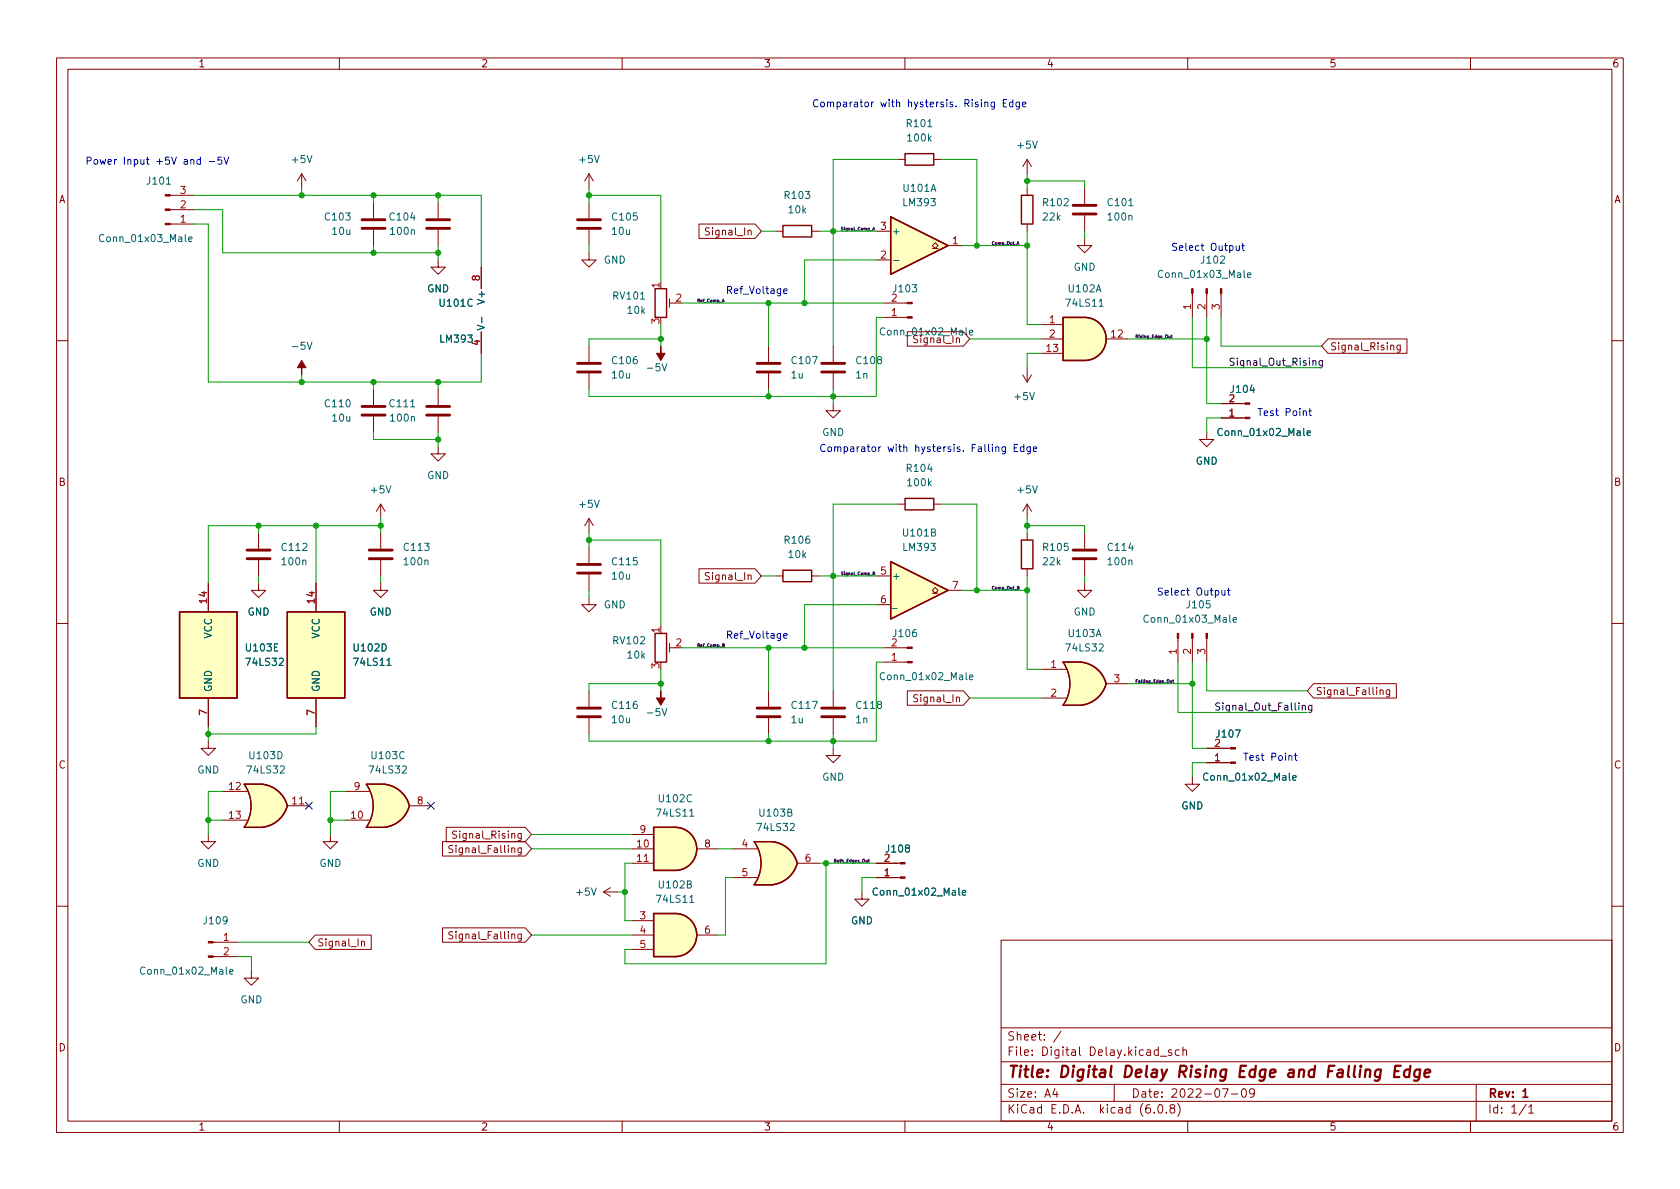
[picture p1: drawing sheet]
<svg xmlns="http://www.w3.org/2000/svg" width="297mm" height="210mm" viewBox="0 0 297 210" stroke-linecap="round" stroke-linejoin="round" font-family="sans-serif">
<g fill="none" stroke="#840000" stroke-width=".18">
<path d="M10 10.2h277v190.1h-277zM12 12.2h273v186.1h-273zM60 10.2v2M110 10.2v2M160 10.2v2M210 10.2v2M260 10.2v2M30.1 34.5h4.2M30.1 37.1h4.2M30.1 39.6h4.2M53.3 30.7l.8 1.3M53.3 30.7v2.6"/>
<path d="M53.3 30.7l-.7 1.3M66 35.8v2.8M77.5 35.8v2.8M104.1 30.7v2.6M104.1 35.8v2.8M104.1 30.7l-.7 1.3M104.1 30.7l.8 1.3M123.6 39.6h9.9l1.1 1.3-1.1 1.3h-9.9zM158.7 28.2h1.3M165.1 28.2h1.3M181.6 28.2v2.5M181.6 33.3v1.2"/>
<path d="M181.6 39.6v1.3M181.6 28.2l-.8 1.3M181.6 28.2l.8 1.3M191.8 33.3v2.8M191.8 38.1v2.8M66 40.6v2.8M77.5 46v1.2h-1.3l1.3 1.3 1.2-1.3h-1.2M77.5 40.6v2.8M85.1 47.2v3.8M85.1 58.7v3.8M104.1 44.7v1.3h1.3l-1.3 1.2-1.2-1.2h1.2M104.1 40.6v2.8"/>
<path d="M118.4 53.6h1M118.4 52.8v1.6M125.4 40.3h-.4l-.2 .1v.4l.5 .2 .1 .3-.2 .3-.5-.1M137.2 40.9h1.2M143.5 40.9h1.3M154.9 46h2.6M154.9 40.9h2.6M156.2 53.6h4.2M156.2 56.1h4.2M160.4 58.7h9.9l1.1 1.2-1.1 1.3h-9.9zM162.3 59.4l-.5-.1-.2 .2v.3l.5 .3 .2 .3-.3 .2-.5-.1M164.8 43.9h.6l-.6-.5 .6-.5 .5 .5-.5 .5h.5"/>
<path d="M167.6 43.4h2.6M184.1 57.4h3.9M184.1 59.9h3.9M191.8 42.2v1.2h1.2l-1.2 1.3-1.3-1.3h1.3M195.6 59.9h3.8M210.8 51.9v4.2M213.4 51.9v4.2M215.9 51.9v4.2M234.8 59.9h14v2.6h-14l-1.1-1.3zM10 60.2h2M66 68.8v2.8M66 73.7v2.7"/>
<path d="M77.5 79v1.3h-1.3l1.3 1.2 1.2-1.2h-1.2M77.5 68.8v2.8M77.5 73.7v2.7M104.1 61.2v2.8M104.1 66v2.8M135.9 61.2v2.8M135.9 66v2.8M147.3 71.4v1.2h1.3l-1.3 1.3-1.3-1.3h1.3M147.3 61.2v2.8M147.3 66v2.8M180.8 66.3l.8 1.3M181.6 65v2.6"/>
<path d="M182.4 66.3l-.8 1.3M184.1 62.5h3.9M213.4 76.4v1.3h1.2l-1.2 1.3-1.3-1.3h1.3M215.9 71.4h4.2M215.9 73.9h4.2M247.6 61v1.1l-.3 .2-.3-.1M247.6 61.1l-.4-.1-.2 .3 .1 .5h.5M285 60.2h2M45.7 94.2v2.8M45.7 99.1v2.7M67.3 89.1l-.8 1.3M67.3 89.1v2.6"/>
<path d="M67.3 94.2v2.8M67.3 99.1v2.7M67.3 89.1l.8 1.3M104.1 91.7v2.5M104.1 96.8v2.8M104.1 91.7l-.7 1.3M104.1 91.7l.8 1.3M158.7 89.1h1.3M165.1 89.1h1.3M181.6 89.1v2.6M181.6 94.2v1.3M181.6 89.1l-.8 1.3"/>
<path d="M181.6 89.1l.8 1.3M191.8 94.2v2.8M191.8 99.1v2.7M10 110.2h2M36.8 103.1v5.1M45.7 103.1v1.3h1.3l-1.3 1.3-1.3-1.3h1.3M55.9 103.1v5.1M67.3 103.1v1.3h1.3l-1.3 1.3-1.3-1.3h1.3M104.1 105.7v1.2h1.3l-1.3 1.3-1.2-1.3h1.2M104.1 101.6v2.8M118.4 114.5h1M118.4 113.8v1.5"/>
<path d="M123.6 100.6h9.9l1.1 1.2-1.1 1.3h-9.9zM125.4 101.3l-.4-.1-.2 .2v.3l.5 .3 .1 .3-.2 .2h-.5M137.2 101.8h1.2M143.5 101.8h1.3M154.9 101.8h2.6M154.9 106.9h2.6M156.2 114.5h4.2M156.2 117.1h4.2M164.8 104.9h.6l-.6-.5 .6-.5 .5 .5-.5 .5h.5M167.6 104.4h2.6M181.6 100.6v1.2M184.1 118.4h4.4"/>
<path d="M191.1 117.1h-3.1a6.6 6.6 0 0 1 0 7.6h3.1M191.8 103.1v1.3h1.2l-1.2 1.3-1.3-1.3h1.3M208.3 112.9v4.2M210.8 112.9v4.2M213.4 112.9v4.2M285 110.2h2M36.8 131.1v1.2h1.3l-1.3 1.3-1.2-1.3h1.2M36.8 123.4v5.1M39.4 139.9h4.3M46.4 138.7h-3.2a6.6 6.6 0 0 1 0 7.6h3.2M55.9 123.4v5.1M61 139.9h4.3"/>
<path d="M67.9 138.7h-3.1a6.6 6.6 0 0 1 0 7.6h3.1M104.1 122.2v2.8M104.1 127v2.8M135.9 122.2v2.8M135.9 127v2.8M147.3 132.3v1.3h1.3l-1.3 1.3-1.3-1.3h1.3M147.3 122.2v2.8M147.3 127v2.8M160.4 122.2h9.9l1.1 1.2-1.1 1.3h-9.9zM162.3 122.9l-.5-.1-.2 .2v.3l.5 .3 .2 .3-.3 .2-.5-.1M184.1 123.4h4.4M195.6 120.9h3.8"/>
<path d="M210.8 137.4v1.3h1.3l-1.3 1.2-1.3-1.2h1.3M213.4 132.3h4.2M213.4 134.9h4.2M232.3 120.9h14.6v2.5h-14.6l-1.2-1.2zM244 122.1l.2-.1h.3l.1 .8M245.7 122v1l-.2 .3-.3-.1M245.7 122h-.4l-.2 .2 .1 .6h.5M36.8 147.6v1.2h1.3l-1.3 1.3-1.2-1.3h1.2M39.4 145h4.3M50.8 142.5h3.8M58.4 147.6v1.2h1.3l-1.3 1.3-1.3-1.3h1.3M61 145h4.3"/>
<path d="M72.4 142.5h3.8M78.2 148.8h14.7l1.1 1.3-1.1 1.3h-14.7zM78.9 146.3h14l1.1 1.3-1.1 1.2h-14zM80.1 149.6l-.5-.1-.2 .1v.4l.6 .2 .1 .3-.3 .3-.4-.1M80.7 147h-.4l-.3 .2 .1 .3 .6 .2v.4l-.2 .1h-.5M106.7 157.7l1.2 .8M106.7 157.7h2.5M107.9 157l-1.2 .7M111.8 150.1h3.8M111.8 152.6h3.8M111.8 147.6h3.8M123.2 150.1h3.8"/>
<path d="M129.5 150.1h4.4M129.5 155.2h4.4M136.5 148.8h-3.2a6.6 6.6 0 0 1 0 7.7h3.2M141 152.6h3.8M152.4 157.7v1.3h1.3l-1.3 1.3-1.3-1.3h1.3M154.9 152.6h4.3M154.9 155.2h4.3M10 160.2h2M37.7 169.2h4.2M37.7 166.6h4.2M44.4 171.7v1.3h1.3l-1.3 1.2-1.2-1.2h1.2M55.7 165.3h9.9v2.6h-9.9l-1.1-1.3z"/>
<path d="M63.9 166.6l.2-.2 .3 .1 .1 .8M78.2 164.1h14.7l1.1 1.2-1.1 1.3h-14.7zM80.1 164.8l-.5-.1-.2 .2v.3l.6 .3 .1 .3-.3 .2h-.4M111.8 162.8h3.8M111.8 165.3h3.8M111.8 167.9h3.8M123.2 165.3h3.8M177 166.3h108v32h-108zM285 160.2h2M60 198.3v2M110 198.3v2M160 198.3v2"/>
<path d="M177 194.8h108M177 191.8h108M177 187.8h108M177 181.8h108M186.5 192.5l-.4 1h1M186.9 193v1M187.6 182.4l-1.3 1.9M197 191.8v3M204.1 196.7v.1M204.8 185.7l-.4-.1-.3 .3v.4l.1 .3h.6M204.8 185.1v1.5M204.9 195.4l.2-.1a.81 .81 0 0 1 .6 .7 .81 .81 0 0 1-.3 .8h-.2a.81 .81 0 0 1-.6-.6 .81 .81 0 0 1 .3-.8z"/>
<path d="M205.1 186.8h1.2M206.2 196.7v.1M207.1 196l-.2-.3v-.2l.2-.2 .5 .1 .1 .2-.1 .2-.6 .2-.1 .3v.4l.2 .1h.5l.1-.3-.1-.4-.2-.1M207.1 185.7l-.3-.1-.2 .2v.3l.5 .1v.4h-.5M208.2 195.1a1.72 1.72 0 0 1 0 2.3M208.5 185.7l-.4-.1-.3 .3v.4l.1 .3h.6M209.1 185.8l.3-.2 .3 .1 .1 .9M209.1 185.1v1.5M210 198.3v2M216.1 192.5h1l-.6 1.5M217.7 193.5h1.2M219.7 192.6l.2-.1a.81 .81 0 0 1 .5 .7 .81 .81 0 0 1-.3 .8h-.1a.81 .81 0 0 1-.6-.6 .81 .81 0 0 1 .3-.8z"/>
<path d="M221.8 193.2l-.3 .3-.4-.1-.2-.2 .2-.6 .4-.1 .2 .2a.99 .99 0 0 1-.3 1.3h-.3M260 198.3v2M261 191.8v6.5M269.9 195.3l-1.3 1.9M270.3 195.8l.4-.5v1.5M270.3 196.8h.9"/>
</g>
<path d="M269.3 193l.4-.5v1.5M269.3 194h.8" fill="none" stroke="#840000" stroke-width=".3"/>
<path d="M244.1 189.2a.66 .66 0 0 0-.9 .3l-.1 .6 .1 .3 .2 .1 .6-.1M244.2 189.1l-.2 1.6a.6 .6 0 0 1-.9 .3M246.6 189.4h.7M247.7 188.5h-1l-.2 2h.9M249.3 189.2a.66 .66 0 0 0-1 .3l-.1 .6 .2 .3 .2 .1 .5-.1M249.4 188.5l-.3 2M251.1 189.2a.66 .66 0 0 0-1 .3l-.1 .6 .2 .3 .2 .1 .6-.1M251.1 189.1l-.2 1.6a.6 .6 0 0 1-.9 .3M251.9 189.8l1-.2-.1-.4-.2-.1-.6 .1-.2 1 .3 .3 .6-.1" fill="none" stroke="#840000" stroke-width=".4"/>
<g fill="#840000" stroke="#840000" stroke-width=".18">
<path d="M217.6 132.2h.8v.3h-.8z"/>
<path d="M217.6 134.7h.8v.3h-.8z"/>
<path d="M160.4 114.4h.9v.3h-.9z"/>
<path d="M160.4 117h.9v.2h-.9z"/>
<path d="M116.8 122.2v1.2h.8l-.8 1.3-.7-1.3h.7z"/>
<path d="M213.2 112h.3v.9h-.3z"/>
<path d="M210.7 112h.2v.9h-.2z"/>
<path d="M208.2 112h.2v.9h-.2z"/>
<path d="M220.1 71.2h.9v.3h-.9z"/>
<path d="M220.1 73.8h.9v.2h-.9z"/>
<path d="M160.4 53.5h.9v.2h-.9z"/>
<path d="M160.4 56h.9v.3h-.9z"/>
<path d="M36.8 169h.9v.3h-.9z"/>
<path d="M36.8 166.5h.9v.2h-.9z"/>
<path d="M215.8 51h.2v.9h-.2z"/>
<path d="M213.2 51h.3v.9h-.3z"/>
<path d="M210.7 51h.2v.9h-.2z"/>
<path d="M159.2 152.5h.8v.3h-.8z"/>
<path d="M159.2 155.1h.8v.2h-.8z"/>
<path d="M116.8 61.2v1.3h.8l-.8 1.2-.7-1.2h.7z"/>
<path d="M29.2 34.4h.9v.3h-.9z"/>
<path d="M29.2 37h.9v.2h-.9z"/>
<path d="M29.2 39.5h.9v.2h-.9z"/>
<path d="M53.3 63.7l.8 1.3h-.8v1.3v-1.3h-.7z"/>
</g>
<g fill="none" stroke="#006464" stroke-width=".18">
<path d="M33.4 42.3l.6-.1-.1-.3h-.4l-.1 .2v.6h.5M85.2 56.1v1M158 46.1h1M171.4 58.8l.6-.1v-.2l-.4-.1-.2 .2 .1 .6h.5M194.3 54.2h.8M220.6 48.7l.6-.2-.1-.2-.3-.1-.2 .2v.6h.5M231.1 76.6l.6-.1v-.3h-.4l-.2 .2 .1 .6h.5M68.4 117.7h.7M171.4 119.8l.6-.1v-.3h-.4l-.2 .1 .1 .6h.5M218 109.6l.6-.1v-.2l-.4-.1-.2 .2 .1 .6h.5M228.6 137.6l.6-.2-.1-.2-.3-.1-.2 .2v.6h.5M122 144.3h.7"/>
<path d="M122 159.6h.7M170.1 157.9l.7-.1-.1-.3h-.4l-.2 .1 .1 .6h.5M40.6 171.8l.6-.1v-.2l-.4-.1-.2 .2 .1 .6h.5"/>
</g>
<g fill="none" stroke="#840000" stroke-width=".51">
<path d="M64 38.9h4.1M75.4 38.9h4.1M102.1 38.9h4.1M189.7 37.8h4.1M189.7 36.3h4.1M64 40.4h4.1M75.4 40.4h4.1M102.1 40.4h4.1M64 73.4h4.1M64 71.9h4.1M75.4 73.4h4.1M75.4 71.9h4.1"/>
<path d="M102.1 65.8h4.1M102.1 64.3h4.1M133.9 65.8h4M133.9 64.3h4M145.3 65.8h4.1M145.3 64.3h4.1M43.7 98.8h4.1M43.7 97.3h4.1M65.3 98.8h4M65.3 97.3h4M102.1 99.8h4.1M189.7 98.8h4.1"/>
<path d="M189.7 97.3h4.1M102.1 101.3h4.1M102.1 126.7h4.1M102.1 125.2h4.1M133.9 126.7h4M133.9 125.2h4M145.3 126.7h4.1M145.3 125.2h4.1"/>
</g>
<g fill="#ffffc2" stroke="#ffffc2" stroke-width=".18">
<path d="M157.5 38.3l10.1 5.1-10.1 5.1z"/>
<path d="M191.8 56.1a3.8 3.8 0 0 1 3.8 3.8 3.8 3.8 0 0 1-3.8 3.8z"/>
<path d="M188 56.1h3.8v7.6h-3.8z"/>
<path d="M157.5 99.3l10.1 5.1-10.1 5.1z"/>
<path d="M119.4 146.3a3.8 3.8 0 0 1 3.8 3.8 3.8 3.8 0 0 1-3.8 3.8z"/>
<path d="M115.6 146.3h3.8v7.6h-3.8z"/>
<path d="M45.8 141.1l5 1.4a5.2 5.2 0 0 1-4.4 3.8z"/>
<path d="M43.2 146.3h3.2z"/>
<path d="M43.2 138.7h3.2z"/>
<path d="M43.2 138.7h3.2v7.6h-3.2a6.7 6.7 0 0 0 0-7.6z"/>
<path d="M46.4 138.7a5.1 5.1 0 0 1 4.4 3.8l-5 1.3z"/>
<path d="M50.8 108.2h10.2v15.2h-10.2z"/>
<path d="M31.7 108.2h10.2v15.2h-10.2z"/>
<path d="M190.6 119.5l5 1.4a5.2 5.2 0 0 1-4.4 3.8z"/>
<path d="M188 124.7h3.1z"/>
<path d="M188 117.1h3.1z"/>
<path d="M188 117.1h3.1v7.6h-3.1a6.7 6.7 0 0 0 0-7.6z"/>
<path d="M191.2 117.1a5.1 5.1 0 0 1 4.4 3.8l-5 1.3z"/>
<path d="M119.4 161.5a3.8 3.8 0 0 1 3.8 3.8 3.8 3.8 0 0 1-3.8 3.9z"/>
<path d="M115.6 161.5h3.8v7.7h-3.8z"/>
<path d="M136 151.3l5 1.4a5.2 5.2 0 0 1-4.5 3.8z"/>
<path d="M133.3 156.5h3.2z"/>
<path d="M133.3 148.8h3.2z"/>
<path d="M133.3 148.8h3.2v7.7h-3.2a6.7 6.7 0 0 0 0-7.7z"/>
<path d="M136.6 148.8a5.1 5.1 0 0 1 4.4 3.8l-5 1.4z"/>
<path d="M67.4 141.1l5 1.4a5.2 5.2 0 0 1-4.4 3.8z"/>
<path d="M64.8 146.3h3.1z"/>
<path d="M64.8 138.7h3.1z"/>
<path d="M64.8 138.7h3.1v7.6h-3.1a6.7 6.7 0 0 0 0-7.6z"/>
<path d="M68 138.7a5.1 5.1 0 0 1 4.4 3.8l-5 1.3z"/>
</g>
<g fill="none" stroke="#840000" stroke-width=".25">
<path d="M138.4 39.9h5.1v2h-5.1zM157.5 38.3l10.1 5.1-10.1 5.1zM160 27.2h5.1v2h-5.1zM180.6 34.5h2v5.1h-2zM115.8 51h2.1v5.1h-2.1zM191.8 56.1h-3.8v7.6h3.8M191.8 56.1a3.8 3.8 0 0 1 3.8 3.8 3.8 3.8 0 0 1-3.8 3.8M157.5 99.3l10.1 5.1-10.1 5.1zM160 88.1h5.1v2.1h-5.1zM180.6 95.5h2v5.1h-2zM31.7 108.2h10.2v15.2h-10.2zM50.8 108.2h10.2v15.2h-10.2z"/>
<path d="M115.8 112h2.1v5.1h-2.1zM138.4 100.8h5.1v2.1h-5.1zM191.1 117.1h-3.1a6.6 6.6 0 0 1 0 7.6h3.1M191.2 117.1a5.1 5.1 0 0 1 4.4 3.8 5.2 5.2 0 0 1-4.4 3.8M43.2 138.7h3.2a5.1 5.1 0 0 1 4.4 3.8 5.2 5.2 0 0 1-4.4 3.8h-3.2a6.6 6.6 0 0 0 0-7.6zM67.9 138.7h-3.1a6.6 6.6 0 0 1 0 7.6h3.1M68 138.7a5.1 5.1 0 0 1 4.4 3.8 5.2 5.2 0 0 1-4.4 3.8M115.6 146.3h3.8a3.8 3.8 0 0 1 3.8 3.8 3.8 3.8 0 0 1-3.8 3.8h-3.8zM133.3 148.8h3.3a5.1 5.1 0 0 1 4.4 3.9 5.2 5.2 0 0 1-4.5 3.8h-3.1a6.6 6.6 0 0 0-.1-7.7zM115.6 161.5h3.8a3.8 3.8 0 0 1 3.8 3.8 3.8 3.8 0 0 1-3.8 3.9h-3.8z"/>
</g>
<g fill="none" stroke="#0f0f0f" stroke-width=".18">
<path d="M127.7 53.4l.2-.5 .1 .5M127.7 53.3h.3M154.3 40.7l.2-.5 .2 .5M154.3 40.6h.3M179.8 43.3l.2-.6 .2 .6M179.9 43.1h.2M206.7 59.4v.3h.2M206.9 59.4v.4M207.1 59.4h.2M207.1 59.2v.5l.2 .1M232.1 63.9l.2-.1h.3l.1 .8M233.8 63.8v1l-.2 .2h-.3"/>
<path d="M233.8 63.8h-.3l-.3 .2 .1 .5h.5M127.8 114.1h.2v-.2l-.2-.1v.6h.2l.1-.2-.2-.1M154.4 101.4h.2v-.2l-.2-.1v.6h.2l.1-.2-.1-.1M179.9 103.9h.2v-.2h-.2v.5h.2l.1-.2-.1-.1M206.9 120.4l.1 .3h.2M207.2 120.4v.3M207.3 120.4h.3M207.4 120.2v.4l.2 .1M230.2 124.8l.2-.1 .3 .1 .1 .8M230.2 124.7v.9M231.9 124.7v1.1l-.2 .2-.3-.1M231.9 124.8l-.3-.1-.3 .3 .2 .5h.4"/>
<path d="M153.1 152.1v.3h.2M153.3 152.1v.4M153.5 152.1h.2M153.6 151.9v.5l.1 .1"/>
</g>
<g fill="none" stroke="#0000c2" stroke-width=".18">
<path d="M175.8 18v1.1l-.2 .2h-.3M175.8 18.1l-.3-.1-.3 .3 .1 .5h.5M177.4 18.2h.4M178 17.6h-.6v1.3h.6M179.1 18.1l-.4-.1-.2 .3 .1 .5h.5M179.1 17.6v1.3M180.2 18v1.1l-.2 .2h-.3M180.2 18.1l-.3-.1-.3 .3 .2 .5h.4M180.8 18.5l.6-.2-.1-.2-.3-.1-.2 .2v.6h.5M15.4 28.4h.6l.1-.2v-.3l-.7-.1v1.2M16.7 28.3l.3-.1 .3 .2v.4l-.3 .2h-.3l-.1-.2zM17.7 28.2l.2 .8 .3-.6 .2 .6 .3-.8"/>
<path d="M19.1 28.6l.6-.1-.1-.2-.3-.1-.2 .2 .1 .6h.4M39.6 27.8l.4 1.2 .4-1.2M138.6 51.5l.6-.1-.1-.3h-.4l-.1 .1v.6h.5M218.6 43.4v.8l.3 .1 .2-.1M219.1 43.4v.9M219.5 43.4h.5M219.7 43v1.1l.3 .2M176.1 79.1l.1-.1 .3 .1 .1 .7M177.8 79v1l-.3 .3-.3-.1M177.8 79.1l-.4-.1-.2 .2 .1 .6h.5M179.3 79.2h.5M179.9 78.6h-.6v1.2h.6"/>
<path d="M181 79.1l-.3-.1-.3 .2 .1 .6h.5M181 78.6v1.2M182.2 79v1l-.3 .3-.3-.1M182.2 79.1l-.4-.1-.2 .2 .1 .6h.5M182.7 79.4l.6-.1v-.2l-.4-.1-.2 .2 .1 .6h.5M230.4 72.8l.2-.1h.3l.1 .8M231.4 72.7h.5M231.6 72.2v1.1l.3 .2M138.6 112.4l.6-.1-.1-.2-.4-.1-.1 .2v.6h.5M216 104.4l.1 .8h.3l.2-.1M216.6 104.4v.8M217 104.4h.5"/>
<path d="M217.2 104v1.1l.3 .1M227.9 133.7l.2-.1 .3 .1v.8M228.9 133.6h.4M229 133.2v1.1l.3 .2"/>
</g>
<g fill="none" stroke="#009600" stroke-width=".18">
<path d="M34.3 34.5h50.8v12.7M34.3 39.6h2.5v28h48.3v-5.1M34.3 37.1h5.1v7.6h38.1M53.3 33.3v1.2M66 34.5v1.3M77.5 34.5v1.3M104.1 33.3v2.5M104.1 34.5h12.7v15.3M158.7 28.2h-11.4v33M166.4 28.2h6.3v15.2M181.6 30.7v2.6M181.6 32h10.2v1.3"/>
<path d="M66 43.4v1.3M77.5 43.4v2.6M104.1 43.4v1.3M116.8 59.9h-12.7v1.3M116.8 57.4v3.8M120.6 53.6h35.6M134.6 40.9h2.6M135.9 53.6v7.6M144.8 40.9h10.1M154.9 46h-12.7v7.6M156.2 56.1h-1.3v14h-50.8v-1.3M170.2 43.4h11.4"/>
<path d="M171.4 59.9h12.7M181.6 40.9v16.5h2.5M191.8 40.9v1.3M199.4 59.9h14M210.8 56.1v8.9h22.9M213.4 56.1v15.3h2.5M215.9 56.1v5.1h17.8M53.3 66.3v1.3M66 76.4v1.3h11.5M66 67.6v1.2M77.5 67.6v1.2M77.5 76.4v2.6"/>
<path d="M135.9 68.8v1.3M147.3 68.8v2.6M184.1 62.5h-2.5v2.5M215.9 73.9h-2.5v2.5M45.7 93v1.2M55.9 93v10.1M67.3 93h-30.5v10.1M67.3 91.7v2.5M104.1 94.2v2.6M104.1 95.5h12.7v15.2M158.7 89.1h-11.4v33.1M166.4 89.1h6.3v15.3"/>
<path d="M181.6 91.7v2.5M181.6 93h10.2v1.2M45.7 101.8v1.3M67.3 101.8v1.3M104.1 104.4v1.3M116.8 118.4v3.8M120.6 114.5h35.6M134.6 101.8h2.6M135.9 114.5v7.7M144.8 101.8h10.1M154.9 106.9h-12.7v7.6M156.2 117.1h-1.3v14h-50.8v-1.3"/>
<path d="M170.2 104.4h11.4M181.6 101.8v16.6h2.5M191.8 101.8v1.3M208.3 117.1v8.9h22.8M210.8 117.1v15.2h2.6M213.4 117.1v5.1h17.7M36.8 128.5v2.6M39.4 139.9h-2.6v7.7M55.9 128.5v1.3h-19.1M61 139.9h-2.6v7.7M116.8 120.9h-12.7v1.3M135.9 129.8v1.3"/>
<path d="M147.3 129.8v2.5M171.4 123.4h12.7M199.4 120.9h11.4M213.4 134.9h-2.6v2.5M36.8 145h2.6M58.4 145h2.6M94 150.1h17.8M94 147.6h17.8M109.2 157.7h1.3M111.8 152.6h-1.3v10.2h1.3M127 150.1h2.5M129.5 155.2h-1.2v10.1h-1.3"/>
<path d="M144.8 152.6h10.1M146 152.6v17.8h-35.5v-2.5h1.3M154.9 155.2h-2.5v2.5M41.9 169.2h2.5v2.5M41.9 166.6h12.7M94 165.3h17.8"/>
</g>
<path d="M54 141.9l1.2 1.2M55.2 141.9l-1.2 1.2M75.6 141.9l1.2 1.2M76.8 141.9l-1.2 1.2" fill="none" stroke="#000084" stroke-width=".18"/>
<g fill="#009600" stroke="#009600" stroke-width=".18">
<circle cx="147.3" cy="40.9" r=".46"/>
<circle cx="142.2" cy="53.6" r=".46"/>
<circle cx="147.3" cy="70.1" r=".46"/>
<circle cx="147.3" cy="101.8" r=".46"/>
<circle cx="135.9" cy="114.5" r=".46"/>
<circle cx="142.2" cy="114.5" r=".46"/>
<circle cx="181.6" cy="104.4" r=".46"/>
<circle cx="172.7" cy="104.4" r=".46"/>
<circle cx="210.8" cy="120.9" r=".46"/>
<circle cx="181.6" cy="32" r=".46"/>
<circle cx="181.6" cy="93" r=".46"/>
<circle cx="213.4" cy="59.9" r=".46"/>
<circle cx="181.6" cy="43.4" r=".46"/>
<circle cx="172.7" cy="43.4" r=".46"/>
<circle cx="147.3" cy="131.1" r=".46"/>
<circle cx="146" cy="152.6" r=".46"/>
<circle cx="135.9" cy="131.1" r=".46"/>
<circle cx="135.9" cy="70.1" r=".46"/>
<circle cx="135.9" cy="53.6" r=".46"/>
<circle cx="116.8" cy="59.9" r=".46"/>
<circle cx="45.7" cy="93" r=".46"/>
<circle cx="77.5" cy="77.7" r=".46"/>
<circle cx="53.3" cy="34.5" r=".46"/>
<circle cx="53.3" cy="67.6" r=".46"/>
<circle cx="66" cy="44.7" r=".46"/>
<circle cx="66" cy="34.5" r=".46"/>
<circle cx="66" cy="67.6" r=".46"/>
<circle cx="67.3" cy="93" r=".46"/>
<circle cx="55.9" cy="93" r=".46"/>
<circle cx="110.5" cy="157.7" r=".46"/>
<circle cx="116.8" cy="120.9" r=".46"/>
<circle cx="104.1" cy="95.5" r=".46"/>
<circle cx="77.5" cy="44.7" r=".46"/>
<circle cx="77.5" cy="34.5" r=".46"/>
<circle cx="77.5" cy="67.6" r=".46"/>
<circle cx="104.1" cy="34.5" r=".46"/>
<circle cx="36.8" cy="129.8" r=".46"/>
<circle cx="58.4" cy="145" r=".46"/>
<circle cx="36.8" cy="145" r=".46"/>
</g>
<text font-size="2.8" fill="#840000" x="178" y="190.6">Title: Digital Delay Rising Edge and Falling Edge</text>
<g font-size="2.1" fill="#840000">
<text x="178" y="184">Sheet: /</text>
<text x="178" y="186.7">File: Digital Delay.kicad_sch</text>
<text x="178" y="196.9">KiCad E.D.A. kicad (6.0.8)</text>
<text x="178" y="194.1">Size: A4</text>
<text x="200" y="194.1">Date: 2022-07-09</text>
<text x="263" y="194.1">Rev: 1</text>
<text x="263" y="196.9">Id: 1/1</text>
</g>
<g font-size="1.8" fill="#840000">
<text x="35" y="11.9">1</text>
<text x="85" y="11.9">2</text>
<text x="135" y="11.9">3</text>
<text x="185" y="11.9">4</text>
<text x="235" y="11.9">5</text>
<text x="285" y="11.9">6</text>
<text x="10.3" y="35.9">A</text>
<text x="285.3" y="35.9">A</text>
<text x="125.3" y="41.6">Signal_In</text>
<text x="162.2" y="60.7">Signal_In</text>
<text x="235.1" y="61.9">Signal_Rising</text>
<text x="10.3" y="85.9">B</text>
<text x="285.3" y="85.9">B</text>
<text x="125.3" y="102.6">Signal_In</text>
<text x="162.2" y="124.2">Signal_In</text>
<text x="232.6" y="122.9">Signal_Falling</text>
<text x="10.3" y="135.9">C</text>
<text x="285.3" y="135.9">C</text>
<text x="80.9" y="148.3">Signal_Rising</text>
<text x="80.6" y="150.8">Signal_Falling</text>
<text x="56" y="167.3">Signal_In</text>
<text x="80.6" y="166.1">Signal_Falling</text>
<text x="10.3" y="185.9">D</text>
<text x="285.3" y="185.9">D</text>
<text x="35" y="199.9">1</text>
<text x="85" y="199.9">2</text>
<text x="135" y="199.9">3</text>
<text x="185" y="199.9">4</text>
<text x="235" y="199.9">5</text>
<text x="285" y="199.9">6</text>
</g>
<g font-size="1.8" fill="#0000c2">
<text x="143.5" y="18.9">Comparator with hystersis. Rising Edge</text>
<text x="19.9" y="29.1">Power Input +5V and -5V</text>
<text x="207" y="44.3">Select Output</text>
<text x="128.3" y="52">Ref_Voltage</text>
<text x="222.2" y="73.6">Test Point</text>
<text x="144.8" y="79.9">Comparator with hystersis. Falling Edge</text>
<text x="204.5" y="105.3">Select Output</text>
<text x="128.3" y="112.9">Ref_Voltage</text>
<text x="219.7" y="134.5">Test Point</text>
</g>
<g font-size="1.8" fill="#006464">
<text x="160.4" y="22.5">R101</text>
<text x="51.7" y="28.8">+5V</text>
<text x="102.5" y="28.8">+5V</text>
<text x="160.6" y="25">100k</text>
<text x="180" y="26.3">+5V</text>
<text x="26.1" y="32.6">J101</text>
<text x="138.9" y="35.2">R103</text>
<text x="159.8" y="33.9">U101A</text>
<text x="57.6" y="39">C103</text>
<text x="58.8" y="41.5">10u</text>
<text x="69" y="39">C104</text>
<text x="69.2" y="41.5">100n</text>
<text x="108.3" y="41.5">10u</text>
<text x="108.4" y="39">C105</text>
<text x="139.5" y="37.7">10k</text>
<text x="157.6" y="41.5">+</text>
<text x="159.8" y="36.4">LM393</text>
<text x="184.5" y="39">22k</text>
<text x="184.6" y="36.4">R102</text>
<text x="196" y="36.4">C101</text>
<text x="196" y="39">100n</text>
<text x="18.1" y="42.8">Conn_01x03_Male</text>
<text x="106.7" y="46.6">GND</text>
<text x="189.8" y="47.9">GND</text>
<text x="212.5" y="46.6">J102</text>
<text x="75.5" y="51.7">GND</text>
<text x="85.7" y="53.4" transform="rotate(-90 85.7 53.4)">V+</text>
<text x="108.5" y="53">RV101</text>
<text x="158.1" y="51.7">J103</text>
<text x="189" y="51.7">U102A</text>
<text x="205.3" y="49.1">Conn_01x03_Male</text>
<text x="77.9" y="54.2">U101C</text>
<text x="85.7" y="58.5" transform="rotate(-90 85.7 58.5)">V-</text>
<text x="111" y="55.5">10k</text>
<text x="156.2" y="59.3">Conn_01x02_Male</text>
<text x="188.7" y="54.2">74LS11</text>
<text x="52" y="61.8">-5V</text>
<text x="77.9" y="60.6">LM393</text>
<text x="108.4" y="64.4">C106</text>
<text x="114.7" y="65.7">-5V</text>
<text x="140.1" y="64.4">C107</text>
<text x="151.5" y="64.4">C108</text>
<text x="108.3" y="66.9">10u</text>
<text x="139.9" y="66.9">1u</text>
<text x="151.4" y="66.9">1n</text>
<text x="179.5" y="70.7">+5V</text>
<text x="217.7" y="69.5">J104</text>
<text x="57.6" y="72">C110</text>
<text x="58.8" y="74.5">10u</text>
<text x="69" y="72">C111</text>
<text x="69.2" y="74.5">100n</text>
<text x="145.4" y="77.1">GND</text>
<text x="215.9" y="77.1">Conn_01x02_Male</text>
<text x="160.4" y="83.4">R104</text>
<text x="211.4" y="82.2">GND</text>
<text x="65.7" y="87.2">+5V</text>
<text x="75.5" y="84.7">GND</text>
<text x="102.5" y="89.8">+5V</text>
<text x="160.6" y="86">100k</text>
<text x="180" y="87.2">+5V</text>
<text x="159.8" y="94.9">U101B</text>
<text x="49.9" y="97.4">C112</text>
<text x="50" y="99.9">100n</text>
<text x="71.5" y="97.4">C113</text>
<text x="71.6" y="99.9">100n</text>
<text x="108.4" y="99.9">C115</text>
<text x="138.9" y="96.1">R106</text>
<text x="139.5" y="98.7">10k</text>
<text x="159.8" y="97.4">LM393</text>
<text x="184.5" y="99.9">22k</text>
<text x="184.6" y="97.4">R105</text>
<text x="196" y="97.4">C114</text>
<text x="196" y="99.9">100n</text>
<text x="106.7" y="107.6">GND</text>
<text x="108.3" y="102.5">10u</text>
<text x="157.6" y="102.5">+</text>
<text x="157.6" y="107.6">_</text>
<text x="210" y="107.6">J105</text>
<text x="37.5" y="112.9" transform="rotate(-90 37.5 112.9)">VCC</text>
<text x="43.8" y="108.8">GND</text>
<text x="56.5" y="112.9" transform="rotate(-90 56.5 112.9)">VCC</text>
<text x="65.3" y="108.8">GND</text>
<text x="108.5" y="113.9">RV102</text>
<text x="158.1" y="112.6">J106</text>
<text x="189" y="112.6">U103A</text>
<text x="189.8" y="108.8">GND</text>
<text x="202.8" y="110.1">Conn_01x03_Male</text>
<text x="43.6" y="115.2">U103E</text>
<text x="43.7" y="117.7">74LS32</text>
<text x="62.7" y="115.2">U102D</text>
<text x="62.8" y="117.7">74LS11</text>
<text x="111" y="116.5">10k</text>
<text x="188.7" y="115.2">74LS32</text>
<text x="37.5" y="122.4" transform="rotate(-90 37.5 122.4)">GND</text>
<text x="56.5" y="122.4" transform="rotate(-90 56.5 122.4)">GND</text>
<text x="108.4" y="125.3">C116</text>
<text x="140.1" y="125.3">C117</text>
<text x="151.5" y="125.3">C118</text>
<text x="156.2" y="120.3">Conn_01x02_Male</text>
<text x="108.3" y="127.9">10u</text>
<text x="114.7" y="126.6">-5V</text>
<text x="139.9" y="127.9">1u</text>
<text x="151.4" y="127.9">1n</text>
<text x="215.2" y="130.4">J107</text>
<text x="34.9" y="136.8">GND</text>
<text x="43.9" y="136.8">74LS32</text>
<text x="44.2" y="134.2">U103D</text>
<text x="65.5" y="136.8">74LS32</text>
<text x="65.8" y="134.2">U103C</text>
<text x="116.6" y="141.9">U102C</text>
<text x="145.4" y="138">GND</text>
<text x="208.9" y="143.1">GND</text>
<text x="213.3" y="138">Conn_01x02_Male</text>
<text x="116.3" y="144.4">74LS11</text>
<text x="134.1" y="146.9">74LS32</text>
<text x="134.4" y="144.4">U103B</text>
<text x="34.9" y="153.3">GND</text>
<text x="56.5" y="153.3">GND</text>
<text x="156.8" y="150.7">J108</text>
<text x="102" y="158.4">+5V</text>
<text x="116.3" y="159.6">74LS11</text>
<text x="116.6" y="157.1">U102B</text>
<text x="154.9" y="158.4">Conn_01x02_Male</text>
<text x="36.1" y="163.4">J109</text>
<text x="150.4" y="163.4">GND</text>
<text x="25.4" y="172.3">Conn_01x02_Male</text>
<text x="42.5" y="177.4">GND</text>
</g>
<g font-size="1.8" fill="#a90000">
<text x="31.9" y="34.3">3</text>
<text x="31.9" y="39.4">1</text>
<text x="31.9" y="36.8">2</text>
<text x="155.7" y="40.6">3</text>
<text x="155.7" y="45.7">2</text>
<text x="168.4" y="43.2">1</text>
<text x="84.8" y="49.6" transform="rotate(-90 84.8 49.6)">8</text>
<text x="116.6" y="50.9" transform="rotate(-90 116.6 50.9)">1</text>
<text x="119.5" y="53.3">2</text>
<text x="157.6" y="53.3">2</text>
<text x="116.6" y="57.3" transform="rotate(-90 116.6 57.3)">3</text>
<text x="157.6" y="55.9">1</text>
<text x="185.6" y="57.1">1</text>
<text x="185.6" y="59.7">2</text>
<text x="196.5" y="59.7">12</text>
<text x="210.6" y="54.7" transform="rotate(-90 210.6 54.7)">1</text>
<text x="213.1" y="54.7" transform="rotate(-90 213.1 54.7)">2</text>
<text x="215.6" y="54.7" transform="rotate(-90 215.6 54.7)">3</text>
<text x="84.8" y="61.1" transform="rotate(-90 84.8 61.1)">4</text>
<text x="185.1" y="62.2">13</text>
<text x="217.3" y="71.1">2</text>
<text x="217.3" y="73.7">1</text>
<text x="155.7" y="101.6">5</text>
<text x="36.6" y="106.6" transform="rotate(-90 36.6 106.6)">14</text>
<text x="55.6" y="106.6" transform="rotate(-90 55.6 106.6)">14</text>
<text x="155.7" y="106.7">6</text>
<text x="168.4" y="104.1">7</text>
<text x="116.6" y="111.9" transform="rotate(-90 116.6 111.9)">1</text>
<text x="116.6" y="118.2" transform="rotate(-90 116.6 118.2)">3</text>
<text x="119.5" y="114.3">2</text>
<text x="157.6" y="116.8">1</text>
<text x="157.6" y="114.3">2</text>
<text x="185.8" y="118.1">1</text>
<text x="208" y="115.7" transform="rotate(-90 208 115.7)">1</text>
<text x="210.6" y="115.7" transform="rotate(-90 210.6 115.7)">2</text>
<text x="213.1" y="115.7" transform="rotate(-90 213.1 115.7)">3</text>
<text x="185.8" y="123.2">2</text>
<text x="197" y="120.6">3</text>
<text x="36.6" y="126.5" transform="rotate(-90 36.6 126.5)">7</text>
<text x="55.6" y="126.5" transform="rotate(-90 55.6 126.5)">7</text>
<text x="214.8" y="134.6">1</text>
<text x="214.8" y="132.1">2</text>
<text x="40.5" y="139.7">12</text>
<text x="51.7" y="142.2">11</text>
<text x="62.6" y="139.7">9</text>
<text x="73.8" y="142.2">8</text>
<text x="40.5" y="144.8">13</text>
<text x="62.1" y="144.8">10</text>
<text x="112.7" y="149.9">10</text>
<text x="113.2" y="147.3">9</text>
<text x="124.6" y="149.9">8</text>
<text x="131.2" y="149.9">4</text>
<text x="112.7" y="152.4">11</text>
<text x="131.2" y="154.9">5</text>
<text x="142.4" y="152.4">6</text>
<text x="156.4" y="154.9">1</text>
<text x="156.4" y="152.4">2</text>
<text x="39.5" y="166.4">1</text>
<text x="113.2" y="162.6">3</text>
<text x="113.2" y="165.1">4</text>
<text x="113.2" y="167.6">5</text>
<text x="124.6" y="165.1">6</text>
<text x="39.5" y="168.9">2</text>
</g>
<g font-size="1.8" fill="#0f0f0f">
<text x="217.2" y="64.7">Signal_Out_Rising</text>
<text x="214.6" y="125.6">Signal_Out_Falling</text>
</g>
<g font-size=".8" fill="#0f0f0f">
<text x="148.6" y="40.7">Signal_Comp_A</text>
<text x="175.3" y="43.3">Comp_Out_A</text>
<text x="123.2" y="53.4">Ref_Comp_A</text>
<text x="200.7" y="59.8">Rising_Edge_Out</text>
<text x="148.6" y="101.7">Signal_Comp_B</text>
<text x="175.3" y="104.2">Comp_Out_B</text>
<text x="123.2" y="114.4">Ref_Comp_B</text>
<text x="200.7" y="120.7">Falling_Edge_Out</text>
<text x="147.3" y="152.5">Both_Edges_Out</text>
</g>
</svg>
